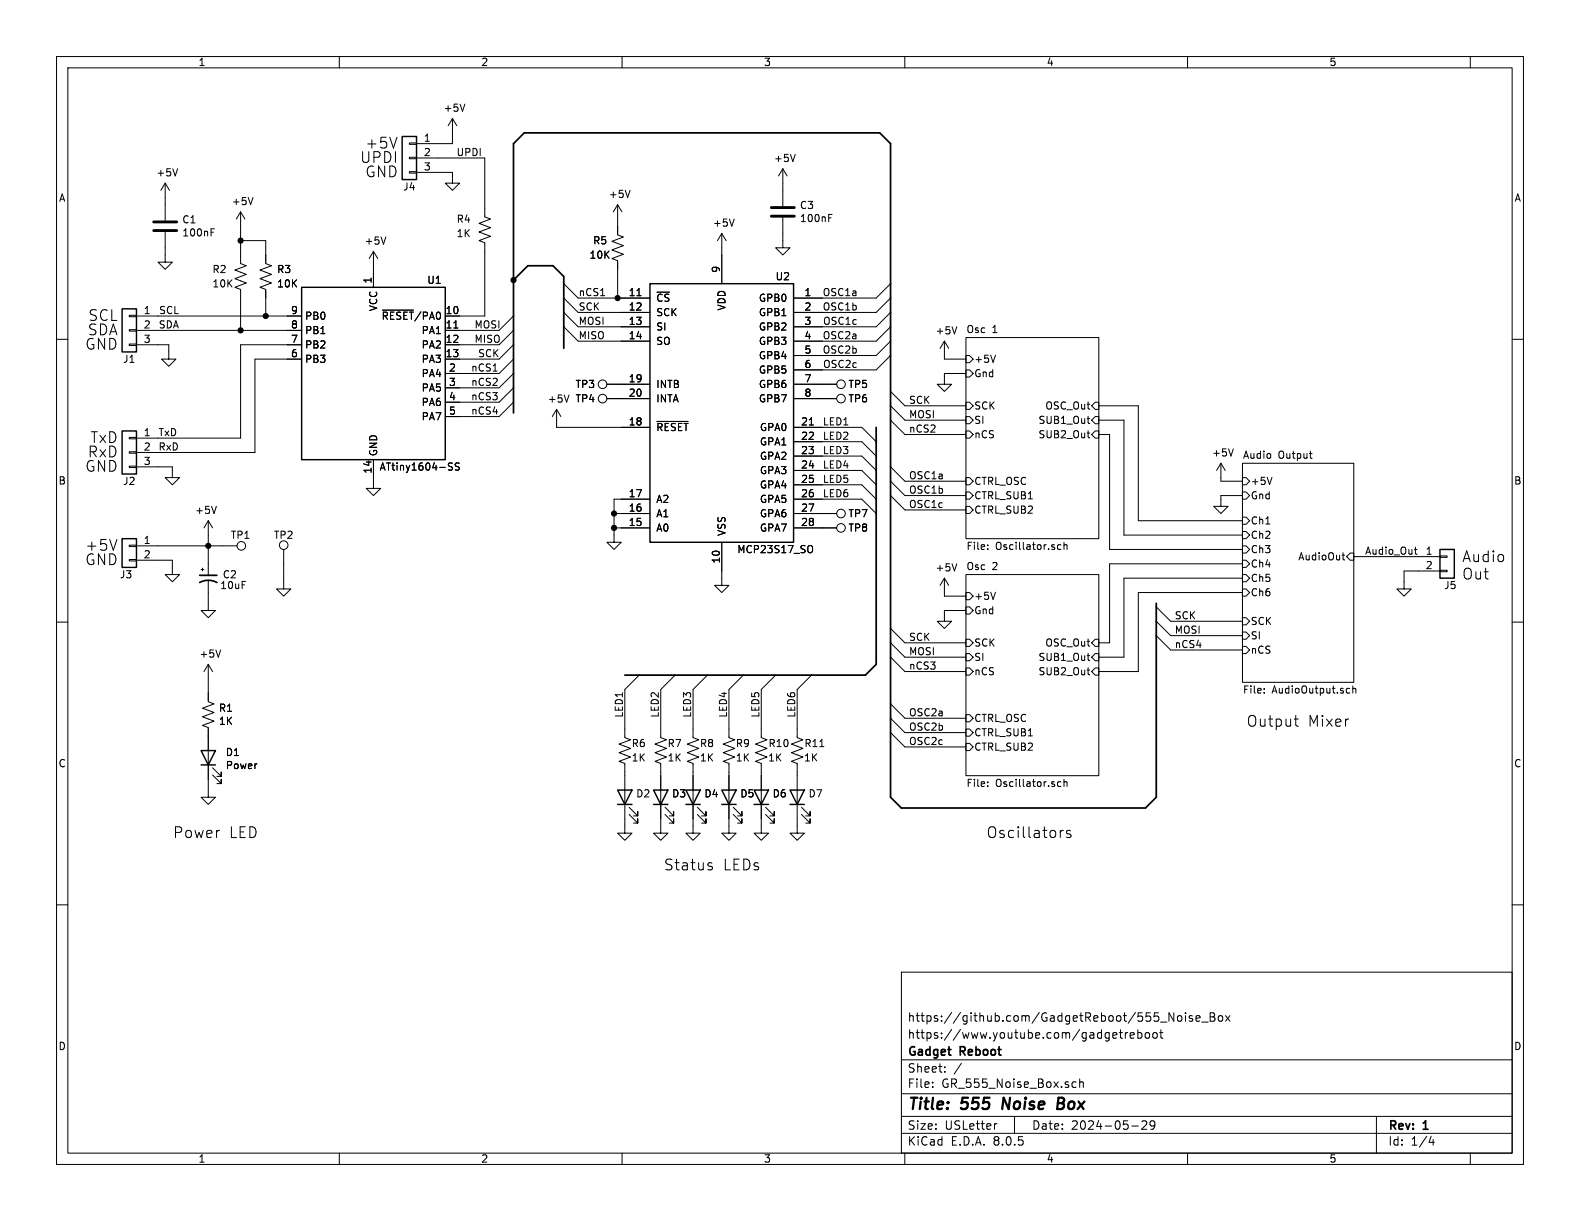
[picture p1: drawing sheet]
<svg xmlns="http://www.w3.org/2000/svg" width="279mm" height="216mm" viewBox="0 0 279 216" stroke-linecap="round" stroke-linejoin="round" font-family="sans-serif">
<g fill="none" stroke="#000" stroke-width=".18">
<path d="M10 10h259.4v195.9h-259.4zM12 12h255.4v191.9h-255.4zM60 10v2M82.2 18.4l-.4 1.3M110 10v2M160 10v2M210 10v2M260 10v2M29.2 32.4v6.6M29.2 32.4l-.8 1.3M29.2 32.4l.8 1.3M31.4 29.8l-.4 1.3"/>
<path d="M42.5 37.5v9.1l1.1 .4-2.1 .8 2.1 .7-2.1 .8 2.1 .7-2.1 .8 1 .4v7.2M42.5 37.5l-.7 1.2M42.5 37.5l.8 1.2M44.7 34.9l-.4 1.3M72.4 30.4h1.3v.2h-1.3zM72.4 27.8h1.3v.3h-1.3zM72.4 25.3h1.3v.2h-1.3zM73.7 27.9h12v10.5l1 .3-2 .8 2 .8-2 .7 2 .8-2 .7 1 .4v13h-7M73.7 30.5h6.3v1.9h1.3l-1.3 1.3-1.3-1.3h1.3M80 21v4.4h-6.3M80 21l-.8 1.2M80 21l.8 1.2"/>
<path d="M109.2 36.2v5.3l1 .4-2 .8 2 .7-2 .8 2 .8-2 .7 1 .4v6.6M109.2 36.2l-.7 1.3M109.2 36.2l.8 1.3M111.4 33.7l-.4 1.2M129.8 38.7l-.4 1.3M138.4 38.5v5.3h1.3l-1.3 1.3-1.2-1.3h1.2M138.4 29.8l-.7 1.3M138.4 29.8v6.6M138.4 29.8l.8 1.3M140.6 27.3l-.4 1.3M146.5 38.5h.5M146.5 37.9h.6"/>
<path d="M10 60h2M22.9 58.3h1.2v.2h-1.2zM22.9 55.8h1.2v.2h-1.2zM24.1 55.9h29.2M24.1 58.4h29.2M29.2 41v5.4h1.3l-1.3 1.2-1.3-1.2h1.3M37.3 41.1h.4M37.3 40.5h.6M42.5 42.5h4.5v4.1l1 .4-2 .8 2 .7-2 .8 2 .7-2 .8 1 .4v4.7M66 44.5l-.7 1.2M66 44.5v6.3M66 44.5l.8 1.2"/>
<path d="M67.6 54.8h5.5M68.2 41.9l-.4 1.3M80.3 58h.7M90.8 55.9l-2.5 2.5h-9.6M90.8 58.4l-2.5 2.6h-9.6M99.7 50.2l2.5 2.5h12.7M99.7 52.7l2.5 2.5h12.7M99.7 55.2l2.5 2.6h12.7M99.7 57.8l2.5 2.5h12.7M106.2 52.3h.7M112.6 52.3h.8M127.6 41.3v8.9"/>
<path d="M127.6 41.3l-.7 1.2M127.6 41.3l.8 1.2M157.5 50.2l-2.6 2.5h-14.6M157.5 52.7l-2.6 2.5h-14.6M157.5 55.2l-2.6 2.6h-14.6M157.5 57.8l-2.6 2.5h-14.6M169.2 57.8l-.4 1.3M170.8 59.7h23.5v35.6h-23.5zM267.4 60h2M22.9 79.9h1.2v.2h-1.2zM22.9 77.3h1.2v.3h-1.2zM22.9 60.8h1.2v.3h-1.2z"/>
<path d="M24.1 61h5.7v2.5h1.3l-1.3 1.3-1.2-1.3h1.2M53.3 61h-10.8v16.5h-18.4M53.3 63.5h-8.2v16.5h-21M87.2 65.6h.7M90.8 61l-2.5 2.5h-9.6M90.8 63.5l-2.5 2.5h-9.6M90.8 66l-2.5 2.6h-9.6M90.8 68.6l-2.5 2.5h-9.6M90.8 71.1l-2.5 2.6h-9.6M98.4 72.4l-.7 1.3M98.4 72.4v3.2h16.5M98.4 72.4l.8 1.3"/>
<path d="M100.6 69.8l-.4 1.3M107.3 67.9h7.6M107.3 70.5h7.6M116.2 74.5h5.5M140.3 67.9h7.7M140.3 70.5h7.7M140.3 75.6h12.1l2.5 2.5M140.3 78.1h12.1l2.5 2.5M143.1 75.1h.7M157.5 60.3l-2.6 2.6h-14.6M157.5 62.9l-2.6 2.5h-14.6M157.5 69.2l2.5 2.6h10.8"/>
<path d="M157.5 74.3l2.5 2.5h10.8M157.5 71.8l2.5 2.5h10.8M167 60.3l-.8 1.3M167 60.3v3.2h3.8M167 60.3l.8 1.3M170.8 62.9h.6l.7 .6-.7 .6h-.6zM170.8 65.4h.6l.7 .6-.7 .7h-.6zM170.8 73.7h.6l.7 .6-.7 .6h-.6zM170.8 71.1h.6l.7 .7-.7 .6h-.6zM170.8 76.2h.6l.7 .6-.7 .7h-.6zM170.8 66h-3.8v1.9h1.3l-1.3 1.3-1.3-1.3h1.3M176 62.8l-.4 1.3"/>
<path d="M192.2 74h.5M192.2 76.6h.5M192.5 74.8l.2 .1M192.5 77.4h.2M193.7 71.1h.6v1.3h-.6l-.7-.6zM193.7 73.7h.6v1.2h-.6l-.7-.6zM193.7 76.2h.6v1.3h-.6l-.7-.7zM194.3 76.8h1.9v20.4h23.5M194.3 74.3h4.5v20.3h20.9M194.3 71.8h7v20.3h18.4M218.1 79.4l-.4 1.2M22.9 82.4h1.2v.3h-1.2z"/>
<path d="M22.9 98.9h1.2v.3h-1.2zM22.9 96.4h1.2v.2h-1.2zM24.1 82.6h6.4v1.9h1.2l-1.2 1.2-1.3-1.2h1.3M24.1 99.1h6.4v2.5h-1.3l1.3 1.3 1.2-1.3h-1.2M24.1 96.5h17.8M36.8 92.1v9.6M36.8 92.1l.8 1.2M36.8 92.1l-.7 1.2M38.3 89.5l-.5 1.3M50.2 97.2v6.9h-1.3l1.3 1.3 1.2-1.3h-1.2M66 81.3v5.1h1.3l-1.3 1.2-1.2-1.2h1.2M79.4 82.4l.5 .2 .1 .3-.2 .2h-.5"/>
<path d="M79.4 81.9h.6M81.2 81.9h-.5l-.2 .2 .1 .3 .6 .2v.4l-.2 .1h-.5M108.6 90.8h6.3M108.6 93.3h6.3M114.9 88.3h-6.3v7.6h1.3l-1.3 1.3-1.3-1.3h1.3M127.6 95.9v7.6h1.3l-1.3 1.3-1.2-1.3h1.2M140.3 90.8h7.7M140.3 93.3h7.7M140.3 88.3h12.1l2.5 2.5M140.3 80.6h12.1l2.5 2.6M140.3 83.2h12.1l2.5 2.5M140.3 85.7h12.1l2.5 2.6"/>
<path d="M143.4 96.5h.1a.81 .81 0 0 1-.1 1.2M157.5 82.6l2.5 2.5h10.8M157.5 85.1l2.5 2.5h10.8M157.5 87.6l2.5 2.6h10.8M169.2 99.7l-.4 1.3M170.8 87h.6l.7 .6-.7 .7h-.6zM170.8 89.5h.6l.7 .7-.7 .6h-.6zM170.8 84.5h.6l.7 .6-.7 .6h-.6zM174.7 96.4v.1M174.7 97v.2M187.1 97.1h.5M187.1 96.4h.5"/>
<path d="M188.2 95.9v1.3M188.2 96.4l.1-.1 .3 .1 .1 .8M215.9 81.9l-.8 1.3M215.9 81.9v3.2h3.8M215.9 81.9l.8 1.3M219.7 81.9h19.7v38.8h-19.7zM219.7 99.1h.6l.7 .6-.7 .6h-.6zM219.7 96.5h.6l.7 .7-.7 .6h-.6zM219.7 94h.6l.7 .6-.7 .7h-.6zM219.7 91.4h.6l.7 .7-.7 .6h-.6zM219.7 84.5h.6l.7 .6-.7 .6h-.6zM219.7 87h.6l.7 .6-.7 .7h-.6z"/>
<path d="M219.7 87.6h-3.8v1.9h1.3l-1.3 1.3-1.3-1.3h1.3M219.7 99.7h-23.5v14h-1.9M224.9 84.4l-.4 1.3M231.5 80.2h.5M231.9 81h.1M237.3 98.2h.5M237.5 97.7v1.1l.3 .2M238.8 97.8h.6v1.3h-.6l-.7-.7zM239.4 98.4h15.2M250.1 97.2h.5M250.3 96.7v1.1l.3 .2M254.6 98.3h1.3v.3h-1.3z"/>
<path d="M10 110h2M35.6 100.7h.5M35.8 100.5v.5M36.8 117.5v6.6l1 .4-2 .7 2 .8-2 .7 2 .8-2 .8 1 .4v12.3h1.3l-1.3 1.2-1.2-1.2h1.2M36.8 102.7v5.3h1.3l-1.3 1.2-1.2-1.2h1.2M36.8 117.5l-.7 1.2M36.8 117.5l.8 1.2M39 114.9l-.4 1.3M113 119.4l-2.5 2.5v8.5l1 .4-2 .8 2 .7-2 .8 2 .8-2 .7 1 .4v12.3h1.3l-1.3 1.3-1.3-1.3h1.3M119.4 119.4l-2.6 2.5v8.5l1.1 .4-2.1 .8 2.1 .7-2.1 .8 2.1 .8-2.1 .7 1 .4v12.3h1.3l-1.3 1.3-1.2-1.3h1.2M125.1 119.4l-2.5 2.5v8.5l1 .4-2.1 .8 2.1 .7-2.1 .8 2.1 .8-2.1 .7 1.1 .4v12.3h1.2l-1.2 1.3-1.3-1.3h1.3M131.4 119.4l-2.5 2.5v8.5l1 .4-2 .8 2 .7-2 .8 2 .8-2 .7 1 .4v12.3h1.3l-1.3 1.3-1.3-1.3h1.3"/>
<path d="M137.2 119.4l-2.6 2.5v8.5l1 .4-2 .8 2 .7-2 .8 2 .8-2 .7 1 .4v12.3h1.3l-1.3 1.3-1.3-1.3h1.3M143.5 119.4l-2.5 2.5v8.5l1 .4-2 .8 2 .7-2 .8 2 .8-2 .7 1 .4v12.3h1.2l-1.2 1.3-1.3-1.3h1.3M157.5 113.7l2.5 2.5h10.8M157.5 116.2l2.5 2.5h10.8M157.5 111.1l2.5 2.6h10.8M167 102.2v3.2h3.8M167 102.2l-.8 1.3M167 102.2l.8 1.3M170.8 101.6h23.5v35.6h-23.5zM170.8 104.8h.6l.7 .6-.7 .6h-.6zM170.8 107.3h.6l.7 .7-.7 .6h-.6zM170.8 115.6h.6l.7 .6-.7 .6h-.6z"/>
<path d="M170.8 113h.6l.7 .7-.7 .6h-.6zM170.8 118.1h.6l.7 .6-.7 .7h-.6zM170.8 108h-3.8v1.9h1.3l-1.3 1.2-1.3-1.2h1.3M176 104.7l-.4 1.3M192.2 115.9h.5M192.2 118.5h.5M192.5 116.7l.2 .1M192.5 119.3h.2M193.7 113h.6v1.3h-.6l-.7-.6zM193.7 115.6h.6v1.2h-.6l-.7-.6zM193.7 118.1h.6v1.3h-.6l-.7-.7zM204.5 107.3l2.5 2.6h12.7"/>
<path d="M204.5 109.9l2.5 2.5h12.7M204.5 112.4l2.5 2.5h12.7M219.7 111.8h.6l.7 .6-.7 .6h-.6zM219.7 109.2h.6l.7 .7-.7 .6h-.6zM219.7 114.3h.6l.7 .6-.7 .7h-.6zM219.7 104.1h.6l.7 .7-.7 .6h-.6zM219.7 101.6h.6l.7 .6-.7 .7h-.6zM219.7 102.2h-20.9v14h-4.5M219.7 104.8h-18.4v13.9h-7M254.6 100.8h1.3v.3h-1.3zM254.6 101h-6.3v3.1h1.3l-1.3 1.3-1.3-1.3h1.3M267.4 110h2"/>
<path d="M37.6 137l1.5 1.6v-.8v.8h-.7M37.6 135.8l1.5 1.5v-.8v.8h-.7M145 132h.7M157.5 127l2.5 2.5h10.8M157.5 129.5l2.5 2.6h10.8M157.5 124.5l2.5 2.5h10.8M170.8 128.9h.6l.7 .6-.7 .7h-.6zM170.8 131.4h.6l.7 .7-.7 .6h-.6zM170.8 126.4h.6l.7 .6-.7 .6h-.6zM174.7 138.9v.2M174.7 138.3v.1M187.1 139h.5"/>
<path d="M187.1 138.3h.5M188.2 138.3l.1-.1 .3 .1 .1 .8M188.2 137.8v1.3M223.6 122.4v.2M223.6 121.8v.1M228.9 127.1h.7M229.2 128.3l.4 .1M238.3 121.7l.4 .1M238.7 122.5l-.4 .1M239.2 121.8l.2-.1 .3 .1 .1 .8M239.2 121.3v1.3M10 160h2"/>
<path d="M111.3 144l1.5 1.5v-.7v.7h-.8M111.3 142.7l1.5 1.6v-.8v.8h-.8M117.6 144l1.5 1.5v-.7v.7h-.7M117.6 142.7l1.5 1.6v-.8v.8h-.7M123.3 144l1.5 1.5v-.7v.7h-.7M123.3 142.7l1.5 1.6v-.8v.8h-.7M125.7 153.2l.3 .3-.1 .2-.2 .1M125.7 152.5l.2 .1M129.7 144l1.5 1.5v-.7v.7h-.8M129.7 142.7l1.5 1.6v-.8v.8h-.8M135.4 144l1.5 1.5v-.7v.7h-.8M135.4 142.7l1.5 1.6v-.8v.8h-.8"/>
<path d="M141.7 144l1.6 1.5v-.7v.7h-.8M141.7 142.7l1.6 1.6v-.8v.8h-.8M188 146.8l-.4 .2M189.3 146.9l-.4-.1-.3 .3 .1 .3 .6 .2 .1 .1-.1 .3-.2 .1-.5-.1M267.4 160h2M159.4 171.9h108v32h-108zM206.7 179.1l.9 1.5v-1.5M208.3 179.7l.2-.1 .4 .1 .1 .6-.1 .2-.4 .1-.2-.2zM209.6 179.1v.1M209.6 179.6v1M210.9 179.7l-.4-.1-.2 .2 .1 .2 .5 .2v.3h-.6M214 179.1h.5l.2 .1 .1 .3-.3 .3a.4 .4 0 0 1 .4 .4 .4 .4 0 0 1-.3 .4h-.6z"/>
<path d="M214 179.8h.5M215.5 179.7l.2-.1 .4 .1 .1 .6-.1 .2-.4 .1-.2-.2zM216.7 179.6l.8 1M217.5 179.6l-.8 1M159.4 197.4h108M159.4 193.4h108M159.4 187.4h108M164.9 192.1v.2M164.9 191.4v.1M167.1 189.4v.2M167.1 188.7v.1M170 188l-1.3 1.9"/>
<path d="M176.3 198.7l-.3 .1M179.4 197.4v3M189.9 191.3l.4 .1M190.3 192.2l-.4 .1M190.9 191.4l.2-.1 .4 .1 .1 .9M190.9 190.8v1.5M197.3 182.6l.2 .3-.7 .2M197.4 183.5l-.1 .1M197.9 182.6h.6M198.1 182.1v1.3l.4 .2M199 182.6v1M199.4 182.6l-.3 .1-.1 .2"/>
<path d="M199.9 183.1l.7-.2-.1-.2-.4-.1-.2 .2v.7h.6M200.1 199.1h1.2M201.2 182.7l.4-.1 .3 .3v.4l-.1 .2h-.6M201.2 182.1v1.5M201.9 198.3l.6-.1 .2 .1 .1 .3-.9 1.1h.9M202.6 182.7l.2-.1 .4 .1 .1 .6-.2 .2-.3 .1-.2-.2zM203.9 182.7l.2-.1 .5 .1v.6l-.1 .2-.4 .1-.2-.2zM204.2 198.8l-.3 .3h-.3l-.2-.3 .1-.5 .4-.1 .2 .1a.99 .99 0 0 1-.3 1.4h-.3M205.1 182.6h.5M205.3 182.1v1.3l.3 .2M211.5 180.1l.7-.2-.1-.2-.4-.1-.2 .2 .1 .7h.5M212.5 180.7h1.1"/>
<path d="M243.4 197.4v6.5M60 203.9v2M110 203.9v2M159.4 200.4h108M160 203.9v2M210 203.9v2M253.1 200.9l-.4 1.1h.9M253.4 201.5v1M260 203.9v2"/>
<circle cx="106.6" cy="70.5" r=".76"/>
<circle cx="106.6" cy="67.9" r=".76"/>
<circle cx="148.7" cy="67.9" r=".76"/>
<circle cx="148.7" cy="70.5" r=".76"/>
<circle cx="42.7" cy="96.5" r=".76"/>
<circle cx="50.2" cy="96.4" r=".76"/>
<circle cx="148.7" cy="93.3" r=".76"/>
<circle cx="148.7" cy="90.8" r=".76"/>
</g>
<path d="M177.5 194.1l-.3 2M187.1 195.1h.6M187.7 195.1l.3 .1M187.9 194.1h-.7l-.3 2 1-.1M187.9 195l-.2 .1" fill="none" stroke="#000" stroke-width=".4"/>
<g fill="none" stroke="#000" stroke-width=".25">
<path d="M71.1 24.1h2.6v7.7h-2.6zM21.6 54.6h2.5v7.6h-2.5zM53.3 50.8h25.4v30.5h-25.4zM114.9 50.2h25.4v45.7h-25.4zM21.6 76.2h2.5v7.6h-2.5zM21.6 95.3h2.5v5h-2.5zM254.6 97.2h2.6v5h-2.6zM35.6 132.7h2.5l-1.3 2.6zM35.6 135.3h2.5M109.2 139.7h2.6l-1.3 2.5zM115.6 139.7h2.5l-1.3 2.5zM121.3 139.7h2.5l-1.2 2.5z"/>
<path d="M127.6 139.7h2.6l-1.3 2.5zM133.3 139.7h2.6l-1.3 2.5zM139.7 139.7h2.5l-1.2 2.5zM109.2 142.2h2.6M115.6 142.2h2.5M121.3 142.2h2.5M127.6 142.2h2.6M133.3 142.2h2.6M139.7 142.2h2.5"/>
</g>
<path d="M90.8 49.5l2.5-2.5h4.5l1.9 1.9v12.7M90.8 73v-47.6l1.9-1.9h62.9l1.9 1.9v115.6l1.9 1.9h43.2l1.9-1.9v-34.3M154.9 75.6v41.9l-1.9 1.9h-42.5M35.3 103a3.2 3.2 0 0 1 3.1 0M35.3 101.7h3.1" fill="none" stroke="#000" stroke-width=".3"/>
<path d="M27.2 39.2h4M136.4 38.2h4.1M136.4 36.7h4.1M27.2 40.8h4" fill="none" stroke="#000" stroke-width=".51"/>
<g fill="#000" stroke="#000" stroke-width=".18">
<circle cx="42.5" cy="42.5" r=".46"/>
<circle cx="42.5" cy="58.4" r=".46"/>
<circle cx="47" cy="55.9" r=".46"/>
<circle cx="90.8" cy="49.5" r=".46"/>
<circle cx="109.2" cy="52.7" r=".46"/>
<circle cx="36.8" cy="96.5" r=".46"/>
<circle cx="108.6" cy="93.3" r=".46"/>
<circle cx="108.6" cy="90.8" r=".46"/>
</g>
<g font-size="2.8">
<text x="160.4" y="196.8">Title:</text>
<text x="170.1" y="196.8">555</text>
<text x="178.1" y="196.8">Noise</text>
<text x="188.6" y="196.8">Box</text>
</g>
<g font-size="2.7">
<text x="63.7" y="29">UPDI</text>
<text x="64.6" y="26.4">+5V</text>
<text x="64.6" y="31.5">GND</text>
<text x="15.5" y="59.4">SDA</text>
<text x="15.6" y="56.9">SCL</text>
<text x="15.1" y="62">GND</text>
<text x="15.1" y="83.6">GND</text>
<text x="15.5" y="81">RxD</text>
<text x="16" y="78.5">TxD</text>
<text x="15.1" y="97.5">+5V</text>
<text x="15.1" y="100.1">GND</text>
<text x="258.4" y="99.6">Audio</text>
<text x="258.4" y="102.6">Out</text>
<text x="220.5" y="128.7">Output</text>
<text x="231.3" y="128.7">Mixer</text>
<text x="30.5" y="148.3">Power</text>
<text x="40.4" y="148.3">LED</text>
<text x="174.5" y="148.3">Oscillators</text>
<text x="117.4" y="154.1">Status</text>
<text x="127.9" y="154.1">LEDs</text>
</g>
<g font-size="2.1">
<text x="160.4" y="183.9">https://www.youtube.com/gadgetreboot</text>
<text x="160.4" y="180.9">https://github.com/GadgetReboot/555_Noise_Box</text>
<text x="160.4" y="189.9">Sheet:</text>
<text x="160.4" y="187.1">Gadget</text>
<text x="169.9" y="187.1">Reboot</text>
<text x="160.4" y="192.6">File:</text>
<text x="166.5" y="192.6">GR_555_Noise_Box.sch</text>
<text x="160.4" y="202.8">KiCad</text>
<text x="160.4" y="200">Size:</text>
<text x="167.1" y="200">USLetter</text>
<text x="168.1" y="202.8">E.D.A.</text>
<text x="175.7" y="202.8">8.0.5</text>
<text x="182.4" y="200">Date:</text>
<text x="189.4" y="200">2024-05-29</text>
<text x="245.4" y="200.2">Rev:</text>
<text x="245.4" y="202.8">Id:</text>
<text x="249.5" y="202.8">1/4</text>
<text x="251.8" y="200.2">1</text>
</g>
<g font-size="1.8">
<text x="35" y="11.9">1</text>
<text x="85" y="11.9">2</text>
<text x="135" y="11.9">3</text>
<text x="185" y="11.9">4</text>
<text x="235" y="11.9">5</text>
<text x="78.4" y="20">+5V</text>
<text x="74.9" y="25.1">1</text>
<text x="74.9" y="27.7">2</text>
<text x="80.6" y="27.7">UPDI</text>
<text x="136.8" y="28.9">+5V</text>
<text x="10.3" y="35.9">A</text>
<text x="27.6" y="31.4">+5V</text>
<text x="71.2" y="33.9">J4</text>
<text x="74.9" y="30.2">3</text>
<text x="107.6" y="35.2">+5V</text>
<text x="267.7" y="35.9">A</text>
<text x="32.1" y="39.7">C1</text>
<text x="40.9" y="36.5">+5V</text>
<text x="80.7" y="39.6">R4</text>
<text x="126" y="40.3">+5V</text>
<text x="141.4" y="37.2">C3</text>
<text x="141.4" y="39.5">100nF</text>
<text x="32.1" y="42">100nF</text>
<text x="64.4" y="43.5">+5V</text>
<text x="80.7" y="42.1">1K</text>
<text x="104.1" y="45.9">10K</text>
<text x="104.8" y="43.4">R5</text>
<text x="37.5" y="48.5">R2</text>
<text x="37.5" y="51">10K</text>
<text x="48.9" y="48.5">R3</text>
<text x="48.9" y="51">10K</text>
<text x="65.8" y="50.2" transform="rotate(-90 65.8 50.2)">1</text>
<text x="75.5" y="50.4">U1</text>
<text x="102.2" y="52.4">nCS1</text>
<text x="111.1" y="52.5">11</text>
<text x="116" y="53.6">~{CS}</text>
<text x="127.4" y="48.3" transform="rotate(-90 127.4 48.3)">9</text>
<text x="134.1" y="53.6">GPB0</text>
<text x="137.1" y="49.8">U2</text>
<text x="142.2" y="52.5">1</text>
<text x="145.4" y="52.4">OSC1a</text>
<text x="25.3" y="55.6">1</text>
<text x="25.3" y="58.2">2</text>
<text x="28" y="58.2">SDA</text>
<text x="28" y="55.6">SCL</text>
<text x="51.4" y="58.2">8</text>
<text x="51.4" y="55.6">9</text>
<text x="53.8" y="59.3">PB1</text>
<text x="53.8" y="56.7">PB0</text>
<text x="66.9" y="55.1" transform="rotate(-90 66.9 55.1)">VCC</text>
<text x="67.4" y="56.7">~{RESET}/PA0</text>
<text x="74.5" y="59.3">PA1</text>
<text x="78.7" y="55.6">10</text>
<text x="78.7" y="58.2">11</text>
<text x="83.8" y="58.2">MOSI</text>
<text x="102.2" y="55">SCK</text>
<text x="102.2" y="57.5">MOSI</text>
<text x="111.1" y="55">12</text>
<text x="111.1" y="57.5">13</text>
<text x="116" y="56.1">SCK</text>
<text x="116" y="58.6">SI</text>
<text x="128.5" y="55" transform="rotate(-90 128.5 55)">VDD</text>
<text x="134.1" y="56.1">GPB1</text>
<text x="134.1" y="58.6">GPB2</text>
<text x="142.2" y="55">2</text>
<text x="142.2" y="57.5">3</text>
<text x="145.4" y="55">OSC1b</text>
<text x="145.5" y="57.5">OSC1c</text>
<text x="165.3" y="59.3">+5V</text>
<text x="170.8" y="59">Osc</text>
<text x="175.4" y="59">1</text>
<text x="21.7" y="64.4">J1</text>
<text x="25.3" y="60.7">3</text>
<text x="51.4" y="63.2">6</text>
<text x="51.4" y="60.7">7</text>
<text x="53.8" y="64.4">PB3</text>
<text x="53.8" y="61.8">PB2</text>
<text x="74.5" y="61.8">PA2</text>
<text x="74.5" y="64.4">PA3</text>
<text x="78.7" y="60.7">12</text>
<text x="78.7" y="63.2">13</text>
<text x="79.3" y="65.8">2</text>
<text x="83.2" y="65.8">nCS1</text>
<text x="83.8" y="60.7">MISO</text>
<text x="84.5" y="63.2">SCK</text>
<text x="102.2" y="60.1">MISO</text>
<text x="111.1" y="60.1">14</text>
<text x="116" y="61.2">SO</text>
<text x="134.1" y="61.2">GPB3</text>
<text x="134.1" y="63.7">GPB4</text>
<text x="142.2" y="60.1">4</text>
<text x="142.2" y="62.6">5</text>
<text x="142.2" y="65.2">6</text>
<text x="145.4" y="60.1">OSC2a</text>
<text x="145.4" y="62.6">OSC2b</text>
<text x="145.5" y="65.1">OSC2c</text>
<text x="172.2" y="64.4">+5V</text>
<text x="74.5" y="66.9">PA4</text>
<text x="74.5" y="69.4">PA5</text>
<text x="74.5" y="72">PA6</text>
<text x="79.3" y="68.3">3</text>
<text x="79.3" y="70.9">4</text>
<text x="83.2" y="70.9">nCS3</text>
<text x="83.2" y="68.3">nCS2</text>
<text x="96.8" y="71.4">+5V</text>
<text x="101.7" y="68.8">TP3</text>
<text x="101.7" y="71.3">TP4</text>
<text x="111.1" y="67.7">19</text>
<text x="111.1" y="70.2">20</text>
<text x="116" y="68.8">INTB</text>
<text x="116" y="71.3">INTA</text>
<text x="134.1" y="66.3">GPB5</text>
<text x="134.1" y="68.8">GPB6</text>
<text x="134.1" y="71.3">GPB7</text>
<text x="142.2" y="67.7">7</text>
<text x="142.2" y="70.2">8</text>
<text x="149.9" y="71.3">TP6</text>
<text x="149.9" y="68.8">TP5</text>
<text x="160.7" y="71.5">SCK</text>
<text x="172.2" y="66.9">Gnd</text>
<text x="25.3" y="77.2">1</text>
<text x="27.9" y="77.2">TxD</text>
<text x="74.5" y="74.5">PA7</text>
<text x="79.3" y="73.4">5</text>
<text x="83.2" y="73.4">nCS4</text>
<text x="111.1" y="75.3">18</text>
<text x="116" y="76.4">~{RESET}</text>
<text x="134.3" y="76.4">GPA0</text>
<text x="141.6" y="75.3">21</text>
<text x="141.6" y="77.9">22</text>
<text x="145.4" y="77.8">LED2</text>
<text x="145.4" y="75.3">LED1</text>
<text x="160.7" y="74">MOSI</text>
<text x="160.7" y="76.6">nCS2</text>
<text x="172.2" y="75.2">SI</text>
<text x="172.2" y="72.6">SCK</text>
<text x="172.2" y="77.7">nCS</text>
<text x="183.5" y="75.2">SUB1_Out</text>
<text x="183.5" y="77.7">SUB2_Out</text>
<text x="184.8" y="72.6">OSC_Out</text>
<text x="25.3" y="79.8">2</text>
<text x="25.3" y="82.3">3</text>
<text x="27.9" y="79.7">RxD</text>
<text x="65.8" y="83.9" transform="rotate(-90 65.8 83.9)">14</text>
<text x="66.9" y="80.8" transform="rotate(-90 66.9 80.8)">GND</text>
<text x="67" y="83.4">ATtiny1604-SS</text>
<text x="134.3" y="79">GPA1</text>
<text x="134.3" y="81.5">GPA2</text>
<text x="141.6" y="80.4">23</text>
<text x="141.6" y="82.9">24</text>
<text x="145.4" y="80.4">LED3</text>
<text x="145.4" y="82.9">LED4</text>
<text x="214.2" y="80.9">+5V</text>
<text x="219.7" y="81.2">Audio</text>
<text x="226" y="81.2">Output</text>
<text x="10.3" y="85.9">B</text>
<text x="21.7" y="86">J2</text>
<text x="111.1" y="88">17</text>
<text x="116" y="89.1">A2</text>
<text x="134.3" y="84">GPA3</text>
<text x="134.3" y="86.6">GPA4</text>
<text x="134.3" y="89.1">GPA5</text>
<text x="141.6" y="85.5">25</text>
<text x="141.6" y="88">26</text>
<text x="145.4" y="88">LED6</text>
<text x="145.4" y="85.5">LED5</text>
<text x="160.7" y="84.8">OSC1a</text>
<text x="160.7" y="87.4">OSC1b</text>
<text x="160.7" y="89.9">OSC1c</text>
<text x="172.2" y="88.5">CTRL_SUB1</text>
<text x="172.2" y="86">CTRL_OSC</text>
<text x="221.1" y="86">+5V</text>
<text x="221.1" y="88.5">Gnd</text>
<text x="267.7" y="85.9">B</text>
<text x="34.4" y="91.1">+5V</text>
<text x="40.7" y="95.5">TP1</text>
<text x="48.3" y="95.5">TP2</text>
<text x="111.1" y="93.1">15</text>
<text x="111.1" y="90.6">16</text>
<text x="116" y="94.2">A0</text>
<text x="116" y="91.7">A1</text>
<text x="128.5" y="94.9" transform="rotate(-90 128.5 94.9)">VSS</text>
<text x="134.3" y="91.7">GPA6</text>
<text x="134.3" y="94.2">GPA7</text>
<text x="141.6" y="90.6">27</text>
<text x="141.6" y="93.1">28</text>
<text x="149.9" y="91.7">TP7</text>
<text x="149.9" y="94.2">TP8</text>
<text x="172.2" y="91">CTRL_SUB2</text>
<text x="221.1" y="95.5">Ch2</text>
<text x="221.1" y="92.9">Ch1</text>
<text x="25.3" y="96.3">1</text>
<text x="25.3" y="98.8">2</text>
<text x="127.4" y="99.7" transform="rotate(-90 127.4 99.7)">10</text>
<text x="130.3" y="98">MCP23S17_SO</text>
<text x="165.3" y="101.2">+5V</text>
<text x="170.8" y="100.9">Osc</text>
<text x="170.8" y="97.6">File:</text>
<text x="175.4" y="100.9">2</text>
<text x="176" y="97.6">Oscillator.sch</text>
<text x="221.1" y="100.6">Ch4</text>
<text x="221.1" y="98">Ch3</text>
<text x="229.5" y="99.3">AudioOut</text>
<text x="241.3" y="98.2">Audio_Out</text>
<text x="252" y="98.2">1</text>
<text x="252" y="100.7">2</text>
<text x="21.1" y="102.5">J3</text>
<text x="38.8" y="104.4">10uF</text>
<text x="39.3" y="102.5">C2</text>
<text x="172.2" y="106.3">+5V</text>
<text x="221.1" y="105.6">Ch6</text>
<text x="221.1" y="103.1">Ch5</text>
<text x="255.3" y="104.4">J5</text>
<text x="160.7" y="113.4">SCK</text>
<text x="172.2" y="108.8">Gnd</text>
<text x="207.6" y="112.1">MOSI</text>
<text x="207.6" y="109.6">SCK</text>
<text x="221.1" y="113.3">SI</text>
<text x="221.1" y="110.7">SCK</text>
<text x="35.2" y="116.5">+5V</text>
<text x="160.7" y="118.5">nCS3</text>
<text x="160.7" y="115.9">MOSI</text>
<text x="172.2" y="117.1">SI</text>
<text x="172.2" y="114.5">SCK</text>
<text x="172.2" y="119.6">nCS</text>
<text x="183.5" y="117.1">SUB1_Out</text>
<text x="183.5" y="119.6">SUB2_Out</text>
<text x="184.8" y="114.5">OSC_Out</text>
<text x="207.6" y="114.7">nCS4</text>
<text x="221.1" y="115.8">nCS</text>
<text x="219.7" y="123">File:</text>
<text x="224.9" y="123">AudioOutput.sch</text>
<text x="38.6" y="126.1">R1</text>
<text x="38.6" y="128.4">1K</text>
<text x="110.2" y="127" transform="rotate(-90 110.2 127)">LED1</text>
<text x="116.6" y="127" transform="rotate(-90 116.6 127)">LED2</text>
<text x="122.3" y="127" transform="rotate(-90 122.3 127)">LED3</text>
<text x="128.6" y="127" transform="rotate(-90 128.6 127)">LED4</text>
<text x="134.4" y="127" transform="rotate(-90 134.4 127)">LED5</text>
<text x="140.7" y="127" transform="rotate(-90 140.7 127)">LED6</text>
<text x="160.7" y="126.7">OSC2a</text>
<text x="160.7" y="129.3">OSC2b</text>
<text x="160.7" y="131.8">OSC2c</text>
<text x="172.2" y="130.4">CTRL_SUB1</text>
<text x="172.2" y="127.9">CTRL_OSC</text>
<text x="10.3" y="135.9">C</text>
<text x="39.8" y="133.9">D1</text>
<text x="39.8" y="136.2">Power</text>
<text x="111.6" y="132.3">R6</text>
<text x="111.6" y="134.8">1K</text>
<text x="118" y="132.3">R7</text>
<text x="118" y="134.8">1K</text>
<text x="123.7" y="132.3">R8</text>
<text x="123.7" y="134.8">1K</text>
<text x="130" y="132.3">R9</text>
<text x="130" y="134.8">1K</text>
<text x="135.7" y="134.8">1K</text>
<text x="135.8" y="132.3">R10</text>
<text x="142.1" y="134.8">1K</text>
<text x="142.1" y="132.3">R11</text>
<text x="172.2" y="132.9">CTRL_SUB2</text>
<text x="267.7" y="135.9">C</text>
<text x="112.4" y="141.2">D2</text>
<text x="118.8" y="141.2">D3</text>
<text x="124.5" y="141.2">D4</text>
<text x="130.8" y="141.2">D5</text>
<text x="136.5" y="141.2">D6</text>
<text x="142.9" y="141.2">D7</text>
<text x="170.8" y="139.5">File:</text>
<text x="176" y="139.5">Oscillator.sch</text>
<text x="10.3" y="185.9">D</text>
<text x="267.7" y="185.9">D</text>
<text x="35" y="205.8">1</text>
<text x="85" y="205.8">2</text>
<text x="135" y="205.8">3</text>
<text x="185" y="205.8">4</text>
<text x="235" y="205.8">5</text>
</g>
</svg>
